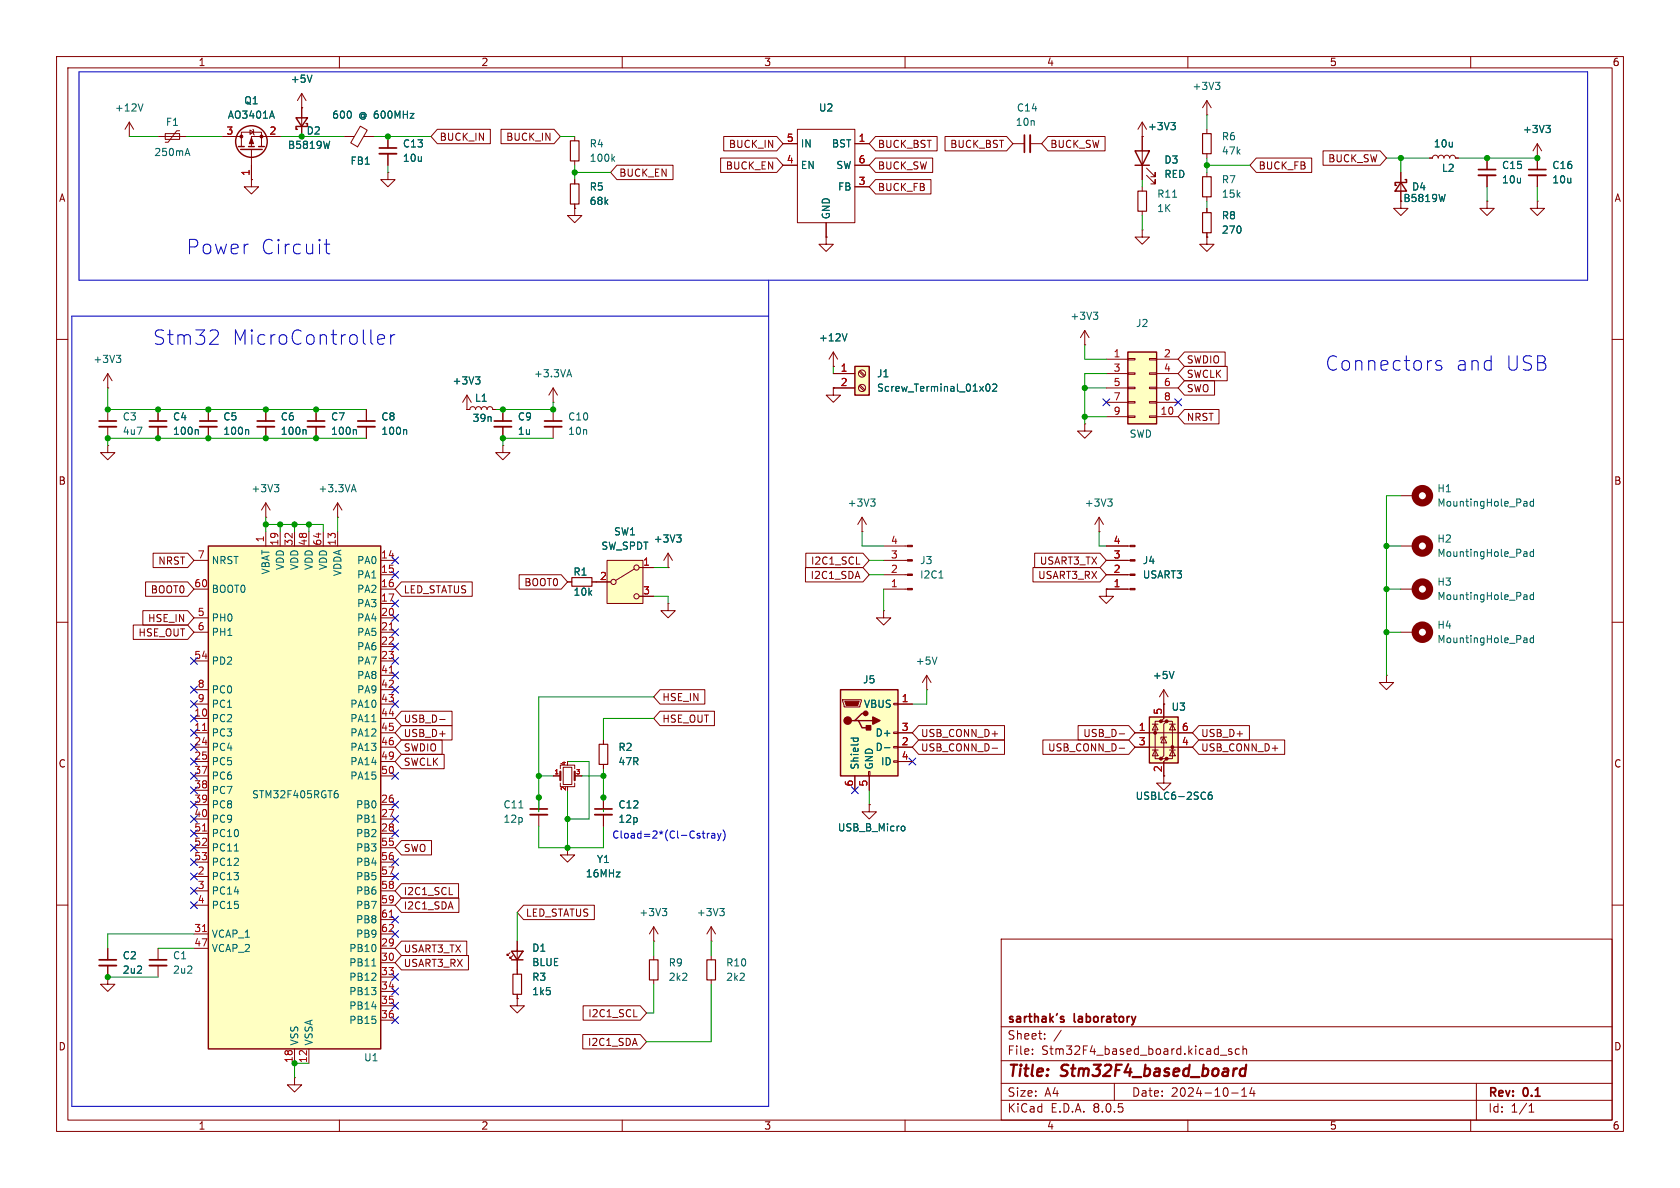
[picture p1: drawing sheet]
<svg xmlns="http://www.w3.org/2000/svg" width="297mm" height="210mm" viewBox="0 0 297 210" stroke-linecap="round" stroke-linejoin="round" font-family="sans-serif">
<g fill="none" stroke="#840000" stroke-width=".18">
<path d="M10 10h277v190h-277zM12 12h273v186h-273zM53.3 19.1h.1M53.3 16.5l-.7 1.3M53.3 16.5v7.6M53.3 16.5l.8 1.3M60 10v2M110 10v2M160 10v2M210 10v2M260 10v2M22.9 24.1h.1"/>
<path d="M22.9 21.6l-.8 1.3M22.9 21.6v2.5M22.9 21.6l.7 1.3M27.9 24.1h5.1M29.2 23.6h2.5v1h-2.5zM31.7 23.1h-.5l-1.5 2h-.5M39.4 24.1h3.3M42.7 25.9v-2.5h3.5v2.5M44.2 23l.6 .4-.6 .3zM44.4 31.8v1.2h1.3l-1.3 1.3-1.2-1.3h1.2M44.4 31.8h.1M44.4 26.4v5.4"/>
<path d="M44.7 22.9l.1 .1v.7l.2 .2M49.5 24.1h-5.1v1.8M101.6 36.8v1.3h1.3l-1.3 1.3-1.3-1.3h1.3M101.6 36.8h.1M10 60h2M191.8 58.4l-.8 1.3M191.8 58.4v2.6M191.8 58.4l.7 1.3M285 60h2M191.8 74.9v1.3h1.2l-1.2 1.3-1.3-1.3h1.3M191.8 74.9h.1M191.8 61h.1"/>
<path d="M194.3 94h.1M194.3 91.4l-.8 1.3M194.3 91.4v2.6M194.3 91.4l.8 1.3M247.6 87.6h2.6M10 110h2M245.1 119.4v1.3h1.3l-1.3 1.2-1.3-1.2h1.3M245.1 119.4h.1M285 110h2M10 160h2M285 160h2M19 172.7v1.3h1.3l-1.3 1.3-1.2-1.3h1.2"/>
<path d="M19 172.7h.1M19 167.6v2.1M19 170.7v2M27.9 167.6v2.1M27.9 170.7v2M90.2 168.4l-.5 .5v-.2v.2h.2M90.7 168.9l-.5 .5v-.2v.2h.2M91.4 166.4v5.8M91.4 175.8v.7M125.7 168.9v.8M125.7 173.2v.8M177 166h108v32h-108z"/>
<path d="M52.1 190.5v1.3h1.2l-1.2 1.2-1.3-1.2h1.3M52.1 190.5h.1M60 198v2M110 198v2M160 198v2M177 194.5h108M177 191.5h108M177 187.5h108M177 181.5h108M182.5 186.3v.1M182.5 185.5v.1M184.7 183.6v.1"/>
<path d="M184.7 182.8v.1M187.6 182.1l-1.3 2M197 191.5v3M210 198v2M215.7 186.5h1.2M217.7 185.5l-.3-.1-.2 .2v.2l.5 .2v.3h-.5M217.7 193.2h1.2M219.1 185.5l-.4-.1-.3 .3v.4l.1 .2h.6M219.5 193.8h.9M219.5 192.7l.5-.4v1.5M219.7 185.5l.3-.1 .3 .1 .1 .9M219.7 184.9v1.5"/>
<path d="M221.3 192.2l-.3 1.1h.9M221.7 192.8v1M260 198v2M261 191.5v6.5M270.3 196.6h.9M270.3 195.5l.4-.4v1.5"/>
</g>
<path d="M219.3 190.1l.2 .1 .6-.1M220.2 189a.66 .66 0 0 0-.9 .1M220.3 188.2l-.2 2" fill="none" stroke="#840000" stroke-width=".4"/>
<path d="M17.5 169.7h3.1M26.4 169.7h3.1M187.7 179.7l.4 .1M187.7 180.2l.4 .1v.2l-.2 .2h-.3" fill="none" stroke="#840000" stroke-width=".3"/>
<g fill="none" stroke="#006464" stroke-width=".18">
<path d="M25.3 18.4l-.4 1.2M48.1 19.6l.4 1.3M55.2 13.3l-.5 1.2M32.8 27.1h.6M33.1 26.2l.5 1.3M58.3 25l-.3 1.2M193.3 55.2h.8l-.5 .5M193.8 55.7l.3 .2v.3l-.3 .3M195.8 88.2h.8l-.4 .5M196.4 88.7l.2 .2v.3l-.2 .3M269.5 88.6h.3l.2 .2v.7M270 89.4l-.5 .1"/>
<path d="M270 88.9l-.5 .1M271.1 88.7l-.4-.1-.2 .3 .1 .5h.5M271.1 88.2v1.3"/>
</g>
<path d="M90.7 172.2h1.5v3.6h-1.5zM125 169.7h1.5v3.5h-1.5z" fill="none" stroke="#840000" stroke-width=".2"/>
<g fill="none" stroke="#840000" stroke-width=".25">
<path d="M42.2 25.9h1M42.5 26.4h3.9M43.9 25.9h1.1M45.7 25.9h1M52.3 20.8h2.1l-1.1 1.6zM54.1 21.8h.3v.6h-2.1v.5h.3M90.4 168.1h2.1l-1.1 1.6zM90.4 169.7h2.1"/>
<circle cx="44.4" cy="25" r="2.79"/>
</g>
<path d="M17.5 170.7h3.1M26.4 170.7h3.1" fill="none" stroke="#840000" stroke-width=".33"/>
<g fill="#840000" stroke="#840000" stroke-width=".18">
<path d="M44.4 24.4l.4 1h-.7z"/>
<circle cx="46.2" cy="24.1" r=".25"/>
<circle cx="42.7" cy="24.1" r=".25"/>
</g>
<circle cx="251.5" cy="87.6" r="1.27" fill="none" stroke="#840000" stroke-width="1.3"/>
<path d="M199.4 62.2h5.1v12.7h-5.1z" fill="#ffffc2"/>
<g fill="none" stroke="#840000" stroke-width=".18">
<path d="M61 24.1h1.6M63.7 22.3l1.2 .7-1.7 3-1.2-.8zM64.3 24.1h1.7M68.6 30.5v1.3h1.2l-1.2 1.2-1.3-1.2h1.3M68.6 30.5h.1M68.6 24.1v2.1M68.6 27.2v2M101.6 24.1v.8M101.6 28.4v.8M101.6 31.8v.7M101.6 36.1v.7M138.4 25.4h2.6"/>
<path d="M138.4 29.2h2.6M141 22.9h10.1v16.5h-10.1zM146 39.4v2.5M151.1 25.4h2.6M151.1 33h2.6M151.1 29.2h2.6M201.9 24.1v7.7M202.7 31l1.5 1.5v-.7v.7h-.7M202.7 29.7l1.5 1.5v-.7v.7h-.7M213.4 36.8v.8M252.7 27.9h.5l.2-.3 .3-.2 .4 .2 .2 .3 .1-.3 .4-.2 .3 .2 .2 .3 .1-.3 .4-.2 .3 .2 .2 .3 .1-.3 .4-.2 .4 .2 .1 .3h.5M262.9 27.9v2.1"/>
<path d="M262.9 31v2M271.8 35.6v1.2h1.2l-1.2 1.3-1.3-1.3h1.3M271.8 35.6h.1M201.9 40.6v1.3h1.3l-1.3 1.3-1.2-1.3h1.2M201.9 40.6h.1M213.4 41.9v1.3h1.2l-1.2 1.3-1.3-1.3h1.3M213.4 41.9h.1M213.4 41.1v.8M19 68.6h.1M19 66v2.6M19 72.4v2M19 75.4v2.1"/>
<path d="M19 66l-.7 1.3M19 66l.8 1.3M64.8 72.4v2M64.8 75.4v2.1M82.5 72.4h.6l.1-.4 .4-.1 .3 .1 .2 .4 .1-.4 .4-.1 .3 .1 .2 .4 .1-.4 .4-.1 .4 .1 .1 .4 .2-.4 .3-.1 .4 .1 .1 .4h.5M82.5 72.4h.1M82.5 69.9l-.7 1.2M82.5 69.9v2.5M82.5 69.9l.8 1.2M88.9 72.4v2M88.9 75.4v2.1M97.8 71.1h.1"/>
<path d="M97.8 68.6v2.5M97.8 72.4v2M97.8 75.4v2.1M97.8 68.6l-.8 1.3M97.8 68.6l.8 1.3M147.3 64.8h.1M147.3 62.2l-.7 1.3M147.3 62.2v2.6M147.3 62.2l.8 1.3M195.6 63.5h3.8M195.6 73.7h3.8M195.6 66h3.8"/>
<path d="M195.6 68.6h3.8M195.6 71.1h3.8M199.4 73.5h1.3v.3h-1.3zM199.4 71h1.3v.2h-1.3zM199.4 68.5h1.3v.2h-1.3zM199.4 65.9h1.3v.3h-1.3zM199.4 63.4h1.3v.2h-1.3zM203.2 73.5h1.3v.3h-1.3zM203.2 71h1.3v.2h-1.3zM203.2 68.5h1.3v.2h-1.3zM203.2 65.9h1.3v.3h-1.3zM203.2 63.4h1.3v.2h-1.3z"/>
<path d="M204.5 63.5h3.8M204.5 73.7h3.8M204.5 66h3.8M204.5 68.6h3.8M204.5 71.1h3.8M152.4 94h.1M152.4 91.4l-.8 1.3M152.4 91.4v2.6M152.4 91.4l.8 1.3M156.2 96.5h4.2M156.2 99.1h4.2M195.6 96.5h4.2"/>
<path d="M195.6 99.1h4.2M156.2 108v1.2h1.3l-1.3 1.3-1.3-1.3h1.3M156.2 108h.1M156.2 101.6h4.2M156.2 104.1h4.2M163.8 119.4l-.7 1.3M163.8 119.4v2.5M163.8 119.4l.8 1.3M195.6 101.6h4.2M195.6 104.1h4.2M97.8 137.2h1.3M99.1 138.4v.7h2.5v-.7"/>
<path d="M99.1 135.9v-.6h2.5v.6M99.6 135.6h1.5v3.1h-1.5zM101.6 137.2h1.3M163.8 121.9h.1M100.3 149.9v1.2h1.3l-1.3 1.3-1.2-1.3h1.2M100.3 149.9h.1M106.7 141v2M106.7 144v2.1M115.6 166.4h.1M115.6 163.8v2.6M115.6 168.9v.8M115.6 173.2v.8"/>
<path d="M115.6 163.8l-.8 1.3M115.6 163.8l.7 1.3M125.7 166.4h.1M125.7 163.8l-.7 1.3M125.7 163.8v2.6M125.7 163.8l.8 1.3"/>
</g>
<path d="M200.7 26.7h2.5l-1.3 2.5zM200.7 29.2h2.5M199.4 62.2h5.1v12.7h-5.1z" fill="none" stroke="#840000" stroke-width=".25"/>
<path d="M67.1 27.2h3M261.4 31h3M17.5 75.4h3.1M63.2 75.4h3.1M87.4 75.4h3M96.3 75.4h3M105.2 144h3" fill="none" stroke="#840000" stroke-width=".33"/>
<path d="M67.1 26.2h3M261.4 30h3M17.5 74.4h3.1M63.2 74.4h3.1M87.4 74.4h3M96.3 74.4h3M105.2 143h3" fill="none" stroke="#840000" stroke-width=".3"/>
<g fill="none" stroke="#006464" stroke-width=".18">
<path d="M108.3 28l.4 .5M108.7 27.7l-.5 .5M149.7 59l-.4 1.3M20.6 62.8h.7l-.4 .5M21.1 63.3l.2 .2v.3l-.2 .3M71.7 75.9l.2 .2v.7M84.1 66.6h.7l-.4 .5M84.6 67.1l.2 .2v.3l-.2 .3M100.3 66.3h.6M100.6 65.3l.5 1.3M153.9 88.2h.8l-.4 .5M154.5 88.7l.2 .2v.3l-.2 .3"/>
<path d="M165.6 116.1l-.4 1.3M166 102.2h.7M117.1 160.6h.8l-.5 .5M117.6 161.1l.3 .2v.3l-.3 .3M127.2 160.6h.8l-.4 .5M127.8 161.1l.2 .2v.3l-.2 .3"/>
</g>
<path d="M100.8 24.9h1.6v3.5h-1.6zM100.8 32.5h1.6v3.6h-1.6zM212.6 37.6h1.5v3.5h-1.5zM114.8 169.7h1.5v3.5h-1.5z" fill="none" stroke="#840000" stroke-width=".2"/>
<path d="M99.1 136.4v1.5M101.6 136.4v1.5" fill="none" stroke="#840000" stroke-width=".38"/>
<g fill="#840000" stroke="#840000" stroke-width=".18">
<path d="M199.8 96.4h.9v.2h-.9z"/>
<path d="M199.8 98.9h.9v.3h-.9z"/>
<path d="M199.8 101.5h.9v.2h-.9z"/>
<path d="M199.8 104h.9v.3h-.9z"/>
<path d="M160.4 96.4h.9v.2h-.9z"/>
<path d="M160.4 98.9h.9v.3h-.9z"/>
<path d="M160.4 101.5h.9v.2h-.9z"/>
<path d="M160.4 104h.9v.3h-.9z"/>
</g>
<path d="M151.1 64.8h2.6v5.1h-2.6z" fill="#ffffc2"/>
<path d="M151.1 64.8h2.6v5.1h-2.6z" fill="none" stroke="#840000" stroke-width=".25"/>
<g fill="none" stroke="#840000" stroke-width=".18">
<path d="M147.3 68.6v1.3h1.3l-1.3 1.2-1.3-1.2h1.3M147.3 68.6h.1M147.3 66h3.8M147.3 68.6h3.8M151.9 68.2l.8 .9M151.9 65.7l.8 .8M152 68.1l.9 .8M152 65.5l.9 .9M153.7 142.2v1.3h1.2l-1.2 1.3-1.3-1.3h1.3M153.7 142.2h.1"/>
<circle cx="152.4" cy="68.6" r=".63"/>
<circle cx="152.4" cy="66" r=".63"/>
</g>
<path d="M174.4 68l.2-.1a.68 .68 0 0 1 .4 .6 .68 .68 0 0 1-.4 .7l-.2-.2-.1-.3zM175.5 68l.5-.1 .2 .4-.8 .9h.8" fill="none" stroke="#006464" stroke-width=".18"/>
<path d="M148.6 121.9h10.1v15.3h-10.1z" fill="#ffffc2"/>
<path d="M148.6 121.9h10.1v15.3h-10.1zM151.1 127.4h.7l.6 1.3h1.3M151.8 127.4h2.5M153 126.1h-.6l-1.3 1.3h-.6" fill="none" stroke="#840000" stroke-width=".25"/>
<g fill="#840000" stroke="#840000" stroke-width=".25">
<path d="M154.3 126.7l1.3 .7-1.3 .6z"/>
<path d="M153.2 128.3h.7v.7h-.7z"/>
<circle cx="149.9" cy="127.4" r=".63"/>
<circle cx="153" cy="126.1" r=".38"/>
</g>
<g fill="none" stroke="#840000" stroke-width=".18">
<path d="M271.8 27.9v2.1M271.8 31v2M146 41.9v1.3h1.3l-1.3 1.3-1.2-1.3h1.2M146 41.9h.1M195.6 104.1v1.3h1.2l-1.2 1.3-1.3-1.3h1.3M195.6 104.1h.1M149 123.7h3.3v.3l-.3 1h-2.8zM151.1 137.2v2.5M153.5 136.4h.3v.8h-.3zM153.7 137.2v2.5M158 134.5h.7v.2h-.7zM158 132h.7v.2h-.7z"/>
<path d="M158 129.4h.7v.3h-.7zM158 124.3h.7v.3h-.7zM158.7 124.5h2.6M158.7 132.1h2.6M158.7 129.5h2.6M158.7 134.6h2.6M205.7 137.2v1.2h1.3l-1.3 1.3-1.2-1.3h1.2"/>
</g>
<path d="M149.4 124h2.5l-.3 .7h-2z" fill="#840000" stroke="#840000" stroke-width=".18"/>
<path d="M150.4 130.5h1.3M150.9 130.5v.3M151.6 130.5l.1 .3M156.4 132.2h.9M159.6 146l.3 .1 .1 .2-.1 .5-.3 .1" fill="none" stroke="#006464" stroke-width=".18"/>
<path d="M270.3 31h3" fill="none" stroke="#840000" stroke-width=".33"/>
<path d="M270.3 30h3" fill="none" stroke="#840000" stroke-width=".3"/>
<path d="M203.2 126.7h5.1v8.2h-5.1z" fill="#ffffc2"/>
<g fill="#840000" stroke="#840000" stroke-width=".18">
<circle cx="204.2" cy="129.5" r=".25"/>
<circle cx="205.2" cy="134.1" r=".25"/>
<circle cx="205.2" cy="127.5" r=".25"/>
<circle cx="206.2" cy="134.1" r=".25"/>
<circle cx="206.2" cy="127.5" r=".25"/>
<circle cx="207.3" cy="132.1" r=".25"/>
</g>
<g fill="none" stroke="#840000" stroke-width=".18">
<path d="M213.4 17.8l-.8 1.3M213.4 17.8v2.5M213.4 17.8l.7 1.3M179.1 25.4h2M182.1 25.4h2M201.9 24.1h.1M201.9 21.6v2.5M201.9 33v.8M201.9 37.3v.8M201.9 21.6l-.7 1.3M201.9 21.6l.8 1.3M213.4 20.3h.1"/>
<path d="M213.4 22.9v.7M213.4 27.2v.7M213.4 30.5v.7M213.4 34.8v.8M247.6 30.5v6.3h1.3l-1.3 1.3-1.2-1.3h1.2M262.9 35.6v1.2h1.3l-1.3 1.3-1.3-1.3h1.3M262.9 35.6h.1M271.8 27.9h.1M271.8 25.4l-.8 1.3M271.8 25.4v2.5M271.8 25.4l.7 1.3M27.9 72.4v2"/>
<path d="M27.9 75.4v2.1M36.8 72.4v2M36.8 75.4v2.1M55.9 72.4v2M55.9 75.4v2.1M88.9 78.7v1.3h1.3l-1.3 1.3-1.3-1.3h1.3M88.9 78.7h.1M59.7 91.4h.1M59.7 88.9l-.8 1.3M59.7 88.9v2.5M59.7 88.9l.8 1.3M247.6 96.5h2.6"/>
<path d="M100.3 102.9h.8M104.6 102.9h.8M247.6 111.8h2.6M247.6 104.1h2.6M200.7 132.1h10.1M200.7 129.5h10.1M203.7 132.6h1M203.7 128h1M204.2 128l.5 1h-1zM204.2 132.6l.5 1h-1zM205.2 127.5h-1v6.6h1M205.7 130.3l.5 1h-1z"/>
<path d="M205.7 121.9v5.1l-.5 .5h1l-.5 .5v5.6l-.5 .5h1l-.5 .5v2.6M205.7 124.5h.1M205.7 121.9l-.7 1.3M205.7 121.9l.8 1.3M206.2 130.3h-1v.4M206.2 127.5h1.1v6.6h-1.1M206.8 132.6h1M206.8 128h1M207.3 132.6l.5 1h-1zM207.3 128l.5 1h-1zM91.4 176.5v1.3h1.3l-1.3 1.3-1.2-1.3h1.2M91.4 176.5h.1"/>
</g>
<path d="M247.6 32.3l1.1 1.5h-2.1zM248.4 31.8h.3v.5h-2.1v.5h.3M203.2 126.7h5.1v8.2h-5.1z" fill="none" stroke="#840000" stroke-width=".25"/>
<g fill="none" stroke="#006464" stroke-width=".18">
<path d="M214.9 14.5h.8l-.5 .5M215.4 15l.3 .3v.3l-.3 .2M207 21.7h.8l-.4 .4M207.3 34.9h.7M207.5 22.1l.3 .3v.3l-.3 .2M255.5 34.4l-.3 1.2M273.3 22.2h.8l-.4 .5M273.8 22.7l.3 .2v.3l-.3 .2M34.9 75.9l.2 .2v.7M43.8 75.9l.2 .2v.7M62.8 75.9l.2 .2v.7M62.2 86.6h.6"/>
<path d="M62.5 85.7l.5 1.2M269.5 97.5h.3l.2 .2v.7M270 98.3l-.5 .1M270 97.8l-.5 .1M271.1 97.6l-.4-.1-.2 .3 .1 .5h.5M271.1 97.1v1.3M207.6 118.7l-.5 1.3M269.5 105.1h.3l.2 .2v.7M269.5 112.8h.3l.2 .1v.7M270 113.5l-.5 .1M270 113.1h-.5M270 105.9l-.5 .1"/>
<path d="M270 105.4l-.5 .1M271.1 104.7v1.3M271.1 112.3v1.3M271.1 105.2l-.4-.1-.2 .3 .1 .5h.5M271.1 112.8h-.4l-.2 .2 .1 .5h.5M214.2 140l-.4 .1a.86 .86 0 0 0 0 1.2l.5-.1v-.4l-.2-.3-.4 .1-.1 .2"/>
</g>
<g fill="none" stroke="#840000" stroke-width="1.3">
<circle cx="251.5" cy="96.5" r="1.27"/>
<circle cx="251.5" cy="111.8" r="1.27"/>
<circle cx="251.5" cy="104.1" r="1.27"/>
</g>
<path d="M182.1 23.9v3M26.4 75.4h3.1M35.3 75.4h3.1M54.4 75.4h3" fill="none" stroke="#840000" stroke-width=".33"/>
<path d="M181.1 23.9v3M26.4 74.4h3.1M35.3 74.4h3.1M54.4 74.4h3" fill="none" stroke="#840000" stroke-width=".3"/>
<path d="M201.2 33.8h1.5v3.5h-1.5zM212.6 23.6h1.5v3.6h-1.5zM212.6 31.2h1.5v3.6h-1.5zM101.1 102.1h3.5v1.5h-3.5z" fill="none" stroke="#840000" stroke-width=".2"/>
<path d="M107.3 99.1h6.4v7.6h-6.4z" fill="#ffffc2"/>
<g fill="none" stroke="#840000" stroke-width=".18">
<path d="M19 78.7v1.3h1.3l-1.3 1.3-1.2-1.3h1.2M19 78.7h.1M47 72.4v2M47 75.4v2.1M47 91.4h.1M47 88.9v2.5M47 88.9l-.8 1.3M47 88.9l.8 1.3M107.3 99.1h6.4v7.6h-6.4zM118.1 97.8l-.8 1.3M118.1 97.8v2.5M118.1 97.8l.8 1.3"/>
<path d="M105.4 102.9h2.5M112.1 100.6l-3.3 2M113 100.3h2.6M113 105.4h2.6M118.1 106.7v1.3h1.3l-1.3 1.2-1.3-1.2h1.3M118.1 106.7h.1M118.1 100.3h.1M95.2 141v2M95.2 144v2.1"/>
<circle cx="108.5" cy="102.9" r=".46"/>
<circle cx="112.5" cy="100.3" r=".46"/>
<circle cx="112.5" cy="105.4" r=".46"/>
</g>
<path d="M45.5 75.4h3M93.7 144h3.1" fill="none" stroke="#840000" stroke-width=".33"/>
<path d="M45.5 74.4h3M93.7 143h3.1" fill="none" stroke="#840000" stroke-width=".3"/>
<path d="M53.9 75.9l.2 .2v.7M48.5 85.7h.8l-.4 .5M49 86.2l.3 .2v.3l-.3 .2M119.6 94.6h.8l-.4 .4M120.2 95l.2 .3v.3l-.2 .2M91.7 142.8h.8" fill="none" stroke="#006464" stroke-width=".18"/>
<path d="M36.8 96.5h30.5v88.9h-30.5z" fill="#ffffc2"/>
<path d="M36.8 96.5h30.5v88.9h-30.5z" fill="none" stroke="#840000" stroke-width=".25"/>
<g fill="none" stroke="#840000" stroke-width=".18">
<path d="M53.3 19.1h.1M53.3 19.1v1.7M39.4 24.1h2.5M44.4 31.8h.1M44.4 29.2v2.6M47 24.1h2.5M53.3 22.4v1.7M61 24.1h1.2M64.8 24.1h1.2M68.6 24.1v2.1M68.6 27.2v2M77.3 22.9h9.4v2.5h-9.4l-1.1-1.3z"/>
<path d="M88.6 22.9h9.3l1.2 1.2-1.2 1.3h-9.3zM101.6 36.8h.1M101.6 31.8v.7M101.6 36.1v.7M109.1 29.2h9.9v2.6h-9.9l-1.2-1.3zM127.4 27.9h9.9l1.1 1.3-1.1 1.3h-9.9zM127.9 24.1h9.4l1.1 1.3-1.1 1.3h-9.4zM138.4 25.4h2.6M138.4 29.2h2.6M146 39.4v2.5M151.1 25.4h2.6M151.1 33h2.6"/>
<path d="M151.1 29.2h2.6M154.8 31.7h9.8v2.6h-9.8l-1.1-1.3zM154.8 27.9h10.1v2.6h-10.1l-1.1-1.3zM154.8 24.1h10.9v2.6h-10.9l-1.1-1.3zM167.1 24.1h10.9l1.1 1.3-1.1 1.3h-10.9zM185.3 24.1h10.1v2.6h-10.1l-1.2-1.3zM201.9 24.1h.1M201.9 24.1v2.6M201.9 29.2v2.6M213.4 36.8v.8M222.1 27.9h9.8v2.6h-9.8l-1.1-1.3zM233.9 26.7h10.1l1.1 1.2-1.1 1.3h-10.1z"/>
<path d="M247.6 30.5v1.8M247.6 33.8v1.8M252.7 27.9h.5M257.3 27.9h.5M262.9 27.9v2.1M262.9 31v2M271.8 27.9h.1M271.8 27.9v2.1M271.8 31v2M146 41.9h.1M213.4 41.9h.1M213.4 41.1v.8"/>
<path d="M27.9 72.4v2M27.9 75.4v2.1M36.8 72.4v2M36.8 75.4v2.1M47 72.4v2M47 75.4v2.1M55.9 72.4v2M55.9 75.4v2.1M64.8 72.4v2M64.8 75.4v2.1M82.5 72.4h.1M82.5 72.4h.6"/>
<path d="M87.1 72.4h.5M88.9 72.4v2M88.9 75.4v2.1M147.3 64.8h.1M147.3 68.6h.1M147.3 66h3.8M147.3 68.6h3.8M209.4 64.8h7.6v2.5h-7.6l-1.1-1.3zM209.4 62.2h7.2v2.6h-7.2l-1.1-1.3zM209.4 72.4h6.1v2.5h-6.1l-1.1-1.2zM209.4 67.3h5.3v2.6h-5.3l-1.1-1.3zM27.1 97.8h6.1l1.1 1.3-1.1 1.2h-6.1z"/>
<path d="M34.3 99.1h2.5M47 94v2.5M49.5 94v2.5M52.1 94v2.5M54.6 94v2.5M57.1 94v2.5M59.7 94v2.5M67.3 99.1h2.5M142.5 97.8h10.1l1.1 1.3-1.1 1.2h-10.1zM151.4 99.7h.6M182.9 97.8h11.6l1.1 1.3-1.1 1.2h-11.6zM195.6 99.1h3.8"/>
<path d="M195.6 96.5h3.8M23.6 110.5h9.6l1.1 1.3-1.1 1.2h-9.6zM25.3 107.9h7.9l1.1 1.3-1.1 1.3h-7.9zM25.7 102.9h7.5l1.1 1.2-1.1 1.3h-7.5zM34.3 104.1h2.5M34.3 109.2h2.5M34.3 111.8h2.5M34.3 116.8h2.5M67.3 101.6h2.5M67.3 104.1h2.5M67.3 106.7h2.5M67.3 109.2h2.5"/>
<path d="M67.3 111.8h2.5M67.3 114.3h2.5M67.3 116.8h2.5M67.3 119.4h2.5M71 102.9h12.5v2.5h-12.5l-1.2-1.3zM91.8 101.6h7.4l1.1 1.3-1.1 1.2h-7.4zM100.3 102.9h.8M104.6 102.9h3.3M113 100.3h2.6M113 105.4h2.6M118.1 100.3h.1M142.4 100.3h10.2l1.1 1.3-1.1 1.3h-10.2z"/>
<path d="M182.6 100.3h11.9l1.1 1.3-1.1 1.3h-11.9zM195.6 104.1h.1M195.6 101.6h3.8M195.6 104.1h3.8M34.3 127h2.5M34.3 129.5h2.5M34.3 132.1h2.5M34.3 134.6h2.5M34.3 137.2h2.5M34.3 139.7h2.5M34.3 121.9h2.5M34.3 124.5h2.5"/>
<path d="M67.3 127h2.5M67.3 129.5h2.5M67.3 132.1h2.5M67.3 134.6h2.5M67.3 137.2h2.5M67.3 121.9h2.5M67.3 124.5h2.5M71 125.7h8.9v2.6h-8.9l-1.2-1.3zM71 128.3h8.9v2.5h-8.9l-1.2-1.3zM71 130.8h7.2v2.6h-7.2l-1.2-1.3zM71 133.3h7.5v2.6h-7.5l-1.2-1.3zM77.7 127.2h1"/>
<path d="M97.8 137.2h1.3M101.6 137.2h1.3M106.7 130.8v.8M106.7 135.1v.8M116.7 125.7h9.6v2.6h-9.6l-1.1-1.3zM116.7 121.9h7.9v2.6h-7.9l-1.1-1.3zM151.1 137.2v2.5M153.7 137.2v2.5M158.7 129.5h2.6M158.7 132.1h2.6M158.7 134.6h2.6M158.7 124.5h2.6"/>
<path d="M162.4 128.3h15.2v2.5h-15.2l-1.1-1.3zM162.4 130.8h15.2v2.6h-15.2l-1.1-1.3zM175.4 132.3h1M184.4 130.8h15.1l1.2 1.3-1.2 1.3h-15.1zM190.6 128.3h8.9l1.2 1.2-1.2 1.3h-8.9zM197.9 132.3h.9M197.9 129.7h.9M200.7 129.5h2.5M200.7 132.1h2.5M205.7 124.5h.1M205.7 124.5v2.5M205.7 134.6v2.6"/>
<path d="M208.3 129.5h2.5M208.3 132.1h2.5M211.9 130.8h15.2v2.6h-15.2l-1.1-1.3zM211.9 128.3h9v2.5h-9l-1.1-1.3zM34.3 154.9h2.5M34.3 142.2h2.5M34.3 144.8h2.5M34.3 147.3h2.5M34.3 157.5h2.5M34.3 149.9h2.5M34.3 152.4h2.5M67.3 154.9h2.5"/>
<path d="M67.3 142.2h2.5M67.3 144.8h2.5M67.3 147.3h2.5M67.3 157.5h2.5M67.3 149.9h2.5M67.3 152.4h2.5M71 156.2h10.1v2.6h-10.1l-1.2-1.3zM71 158.7h10.1v2.6h-10.1l-1.2-1.3zM71 148.6h5.3v2.5h-5.3l-1.2-1.2zM79.4 158.2h.6M100.3 149.9h.1M106.7 141v2"/>
<path d="M106.7 144v2.1M153.7 142.2h.1M19 172.7h.1M19 167.6v2.1M19 170.7v2M34.3 167.6h2.5M34.3 165.1h2.5M34.3 160h2.5M67.3 167.6h2.5M67.3 170.2h2.5M67.3 165.1h2.5M67.3 172.7h2.5"/>
<path d="M67.3 175.3h2.5M67.3 177.8h2.5M67.3 160h2.5M67.3 162.6h2.5M71 166.4h11.5v2.5h-11.5l-1.2-1.3zM71 168.9h11.8v2.6h-11.8l-1.2-1.3zM91.4 176.5h.1M91.4 166.4v1.7M91.4 169.7v2.5M91.4 175.8v.7M92.6 160h12.5v2.6h-12.5l-1.2-1.3zM103.1 177.8h10.1l1.1 1.3-1.1 1.2h-10.1z"/>
<path d="M112 179.7h.7M52.1 185.4v2.6M54.6 185.4v2.6M67.3 180.3h2.5M103 182.9h10.2l1.1 1.3-1.1 1.2h-10.2z"/>
</g>
<path d="M68.8 111.3h.7M68.8 119h.7M35.8 129.1h.7M35.8 146.9h.7M35.8 164.7h.7M68.8 162.1h.7" fill="none" stroke="#a90000" stroke-width=".18"/>
<g fill="none" stroke="#006464" stroke-width=".18">
<path d="M48.1 19.6l.4 1.3M55.2 13.3l-.5 1.2M58.3 25l-.3 1.2M207 21.7h.8l-.4 .4M207.5 22.1l.3 .3v.3l-.3 .2M255.5 34.4l-.3 1.2M273.3 22.2h.8l-.4 .5M273.8 22.7l.3 .2v.3l-.3 .2M149.7 59l-.4 1.3M34.9 75.9l.2 .2v.7M43.8 75.9l.2 .2v.7M53.9 75.9l.2 .2v.7"/>
<path d="M62.8 75.9l.2 .2v.7M71.7 75.9l.2 .2v.7M84.1 66.6h.7l-.4 .5M84.6 67.1l.2 .2v.3l-.2 .3M174.4 68l.2-.1a.68 .68 0 0 1 .4 .6 .68 .68 0 0 1-.4 .7l-.2-.2-.1-.3zM175.5 68l.5-.1 .2 .4-.8 .9h.8M119.6 94.6h.8l-.4 .4M120.2 95l.2 .3v.3l-.2 .2M207.6 118.7l-.5 1.3M59.4 139.8h.3M65.7 127.6h.8M150.4 130.5h1.3"/>
<path d="M150.9 130.5v.3M151.6 130.5l.1 .3M156.4 132.2h.9M41.4 150.4h.8M59.3 140.3h.4l.1 .2-.1 .4-.4 .1M159.6 146l.3 .1 .1 .2-.1 .5-.3 .1M214.2 140l-.4 .1a.86 .86 0 0 0 0 1.2l.5-.1v-.4l-.2-.3-.4 .1-.1 .2M65.7 170.8h.8"/>
</g>
<path d="M105.9 131.6h1.5v3.5h-1.5z" fill="none" stroke="#840000" stroke-width=".2"/>
<g fill="none" stroke="#0000c2" stroke-width=".18">
<path d="M14 12.7h266.7v36.8h-266.7zM38.1 58.3a.69 .69 0 0 1 .4 1.1l-1.5 1.5h1.6M57.3 43.2h1M57.7 42.3v2.2l.1 .2 .5 .2M69.1 59.2v1.7M69.8 59.2a.65 .65 0 0 0-.7 .5M135.9 49.5v146.1h-123.2v-139.7h123.2M66.8 60l1.2-.2-.1-.5-.8-.1-.3 .3v1l.1 .2 .2 .2 .8-.2M254.8 63.9l-.6-.2-.4 .4 .1 .4 .9 .2 .1 .2-.1 .4-.3 .1-.7-.1M124.1 147.3h.5M124.5 148.2h.1M125 147.3v.9"/>
<path d="M125.4 147.3l-.4 .3M125.8 147.4h.5l.1 .8M126.4 147.6l-.4 .1-.2 .2 .2 .3 .4-.1M126.9 147.3l.3 .9M127.2 148.2l-.3 .4M127.5 147.3l-.3 .9M127.8 146.7a1.46 1.46 0 0 1 0 1.9"/>
</g>
<g fill="none" stroke="#009600" stroke-width=".18">
<path d="M22.9 24.1h5M33 24.1h6.4M49.5 24.1h11.5M66 24.1h10.2M68.6 29.2v1.3M99.1 24.1h2.5M101.6 30.5h6.3M101.6 29.2v2.6M201.9 31.8v1.2M201.9 38.1v2.5M213.4 20.3v2.6M213.4 27.9v2.6"/>
<path d="M213.4 35.6v1.2M213.4 29.2h7.6M245.1 27.9h7.6M247.6 27.9v2.6M257.8 27.9h14M262.9 33v2.6M271.8 33v2.6M19 68.6v3.8h45.8M64.8 77.5h-45.8v1.2M97.8 71.1v1.3h-10.2M97.8 77.5h-8.9v1.2M147.3 64.8v1.2"/>
<path d="M191.8 61v2.5h3.8M191.8 73.7h3.8M191.8 68.6h3.8M195.6 66h-3.8v8.9M47 92.7h10.1v1.3M47 91.4v2.6M49.5 92.7v1.3M52.1 92.7v1.3M54.6 92.7v1.3M59.7 91.4v2.6M152.4 94v2.5h3.8M153.7 99.1h2.5"/>
<path d="M194.3 94v2.5h1.3M245.1 96.5h2.5M247.6 87.6h-2.5v31.8M115.6 105.4h2.5v1.3M115.6 100.3h2.5M153.7 101.6h2.5M156.2 104.1v3.9M245.1 111.8h2.5M245.1 104.1h2.5M95.2 137.2h2.6M100.3 134.6h3.8v10.2h-3.8M100.3 139.7v10.2"/>
<path d="M102.9 137.2h3.8M106.7 135.9v7.6M115.6 123.2h-20.4v20.3M115.6 127h-8.9v3.8M153.7 139.7v2.5M163.8 121.9v2.6h-2.5M95.2 146.1v3.8h11.5v-3.8M19 172.7h8.9M27.9 167.6h6.4M34.3 165.1h-15.3v2.5M91.4 161.3v5.1M115.6 166.4v2.5"/>
<path d="M115.6 174v5.1h-1.3M125.7 166.4v2.5M125.7 174v10.2h-11.4M54.6 188h-2.5v2.5"/>
</g>
<g fill="none" stroke="#000084" stroke-width=".18">
<path d="M195 70.5l1.2 1.2M196.2 70.5l-1.2 1.2M207.7 70.5l1.2 1.2M208.9 70.5l-1.2 1.2M69.2 98.5l1.3 1.2M70.5 98.5l-1.3 1.2M33.7 116.2l1.2 1.2M34.9 116.2l-1.2 1.2M69.2 113.7l1.3 1.2M69.2 111.2l1.3 1.2M69.2 116.2l1.3 1.2M69.2 118.8l1.3 1.2"/>
<path d="M69.2 108.6l1.3 1.2M69.2 106.1l1.3 1.2M69.2 101l1.3 1.2M70.5 118.8l-1.3 1.2M70.5 108.6l-1.3 1.2M70.5 111.2l-1.3 1.2M70.5 106.1l-1.3 1.2M70.5 101l-1.3 1.2M70.5 113.7l-1.3 1.2M70.5 116.2l-1.3 1.2M33.7 134l1.2 1.2M33.7 126.4l1.2 1.2"/>
<path d="M33.7 136.6l1.2 1.2M33.7 139.1l1.2 1.2M33.7 131.5l1.2 1.2M33.7 121.3l1.2 1.2M33.7 128.9l1.2 1.2M33.7 123.9l1.2 1.2M34.9 134l-1.2 1.2M34.9 126.4l-1.2 1.2M34.9 136.6l-1.2 1.2M34.9 139.1l-1.2 1.2M34.9 131.5l-1.2 1.2M34.9 121.3l-1.2 1.2"/>
<path d="M34.9 128.9l-1.2 1.2M34.9 123.9l-1.2 1.2M69.2 121.3l1.3 1.2M69.2 123.9l1.3 1.2M69.2 136.6l1.3 1.2M70.5 121.3l-1.3 1.2M70.5 123.9l-1.3 1.2M70.5 136.6l-1.3 1.2M150.5 139.1l1.2 1.2M151.7 139.1l-1.2 1.2M160.7 134l1.2 1.2M161.9 134l-1.2 1.2"/>
<path d="M33.7 154.3l1.2 1.2M33.7 144.2l1.2 1.2M33.7 146.7l1.2 1.2M33.7 141.6l1.2 1.2M33.7 149.3l1.2 1.2M33.7 151.8l1.2 1.2M33.7 156.9l1.2 1.2M33.7 159.4l1.2 1.2M34.9 154.3l-1.2 1.2M34.9 144.2l-1.2 1.2M34.9 146.7l-1.2 1.2M34.9 141.6l-1.2 1.2"/>
<path d="M34.9 149.3l-1.2 1.2M34.9 151.8l-1.2 1.2M34.9 156.9l-1.2 1.2M34.9 159.4l-1.2 1.2M69.2 154.3l1.3 1.2M69.2 144.2l1.3 1.2M69.2 146.7l1.3 1.2M69.2 151.8l1.3 1.2M69.2 141.6l1.3 1.2M70.5 154.3l-1.3 1.2M70.5 144.2l-1.3 1.2M70.5 146.7l-1.3 1.2"/>
<path d="M70.5 151.8l-1.3 1.2M70.5 141.6l-1.3 1.2M69.2 177.2l1.3 1.2M69.2 172.1l1.3 1.2M69.2 174.7l1.3 1.2M69.2 162l1.3 1.2M69.2 164.5l1.3 1.2M69.2 179.7l1.3 1.2M70.5 177.2l-1.3 1.2M70.5 172.1l-1.3 1.2M70.5 174.7l-1.3 1.2M70.5 162l-1.3 1.2"/>
<path d="M70.5 164.5l-1.3 1.2M70.5 179.7l-1.3 1.2"/>
</g>
<g fill="#009600" stroke="#009600" stroke-width=".18">
<circle cx="49.5" cy="92.7" r=".46"/>
<circle cx="47" cy="92.7" r=".46"/>
<circle cx="52.1" cy="92.7" r=".46"/>
<circle cx="19" cy="72.4" r=".46"/>
<circle cx="27.9" cy="72.4" r=".46"/>
<circle cx="19" cy="77.5" r=".46"/>
<circle cx="36.8" cy="77.5" r=".46"/>
<circle cx="27.9" cy="77.5" r=".46"/>
<circle cx="55.9" cy="77.5" r=".46"/>
<circle cx="47" cy="77.5" r=".46"/>
<circle cx="47" cy="72.4" r=".46"/>
<circle cx="55.9" cy="72.4" r=".46"/>
<circle cx="54.6" cy="92.7" r=".46"/>
<circle cx="95.2" cy="137.2" r=".46"/>
<circle cx="19" cy="172.7" r=".46"/>
<circle cx="52.1" cy="188" r=".46"/>
<circle cx="100.3" cy="144.8" r=".46"/>
<circle cx="100.3" cy="149.9" r=".46"/>
<circle cx="68.6" cy="24.1" r=".46"/>
<circle cx="101.6" cy="30.5" r=".46"/>
<circle cx="97.8" cy="72.4" r=".46"/>
<circle cx="88.9" cy="77.5" r=".46"/>
<circle cx="88.9" cy="72.4" r=".46"/>
<circle cx="53.3" cy="24.1" r=".46"/>
<circle cx="36.8" cy="72.4" r=".46"/>
<circle cx="245.1" cy="96.5" r=".46"/>
<circle cx="191.8" cy="68.6" r=".46"/>
<circle cx="245.1" cy="104.1" r=".46"/>
<circle cx="245.1" cy="111.8" r=".46"/>
<circle cx="191.8" cy="73.7" r=".46"/>
<circle cx="213.4" cy="29.2" r=".46"/>
<circle cx="271.8" cy="27.9" r=".46"/>
<circle cx="247.6" cy="27.9" r=".46"/>
<circle cx="262.9" cy="27.9" r=".46"/>
<circle cx="106.7" cy="141" r=".46"/>
<circle cx="106.7" cy="137.2" r=".46"/>
<circle cx="95.2" cy="141" r=".46"/>
</g>
<g font-size="3.5" fill="#0000c2">
<text x="32.9" y="45.2">Power</text>
<text x="46.1" y="45.2">Circuit</text>
<text x="27" y="61.2">Stm32</text>
<text x="41" y="61.2">MicroController</text>
<text x="234.2" y="65.8">Connectors</text>
<text x="257.3" y="65.8">and</text>
<text x="266.1" y="65.8">USB</text>
</g>
<g font-size="2.8" fill="#840000">
<text x="178" y="190.9">Title:</text>
<text x="187.7" y="190.9">Stm32F4_based_board</text>
</g>
<g font-size="2.1" fill="#840000">
<text x="178" y="184">Sheet:</text>
<text x="178" y="181.2">sarthak's</text>
<text x="190" y="181.2">laboratory</text>
<text x="178" y="186.7">File:</text>
<text x="184.1" y="186.7">Stm32F4_based_board.kicad_sch</text>
<text x="178" y="196.9">KiCad</text>
<text x="178" y="194.1">Size:</text>
<text x="184.7" y="194.1">A4</text>
<text x="185.7" y="196.9">E.D.A.</text>
<text x="193.3" y="196.9">8.0.5</text>
<text x="200" y="194.1">Date:</text>
<text x="207" y="194.1">2024-10-14</text>
<text x="263" y="194.3">Rev:</text>
<text x="263" y="196.9">Id:</text>
<text x="267.1" y="196.9">1/1</text>
<text x="269.4" y="194.3">0.1</text>
</g>
<g font-size="1.8" fill="#840000">
<text x="35" y="11.9">1</text>
<text x="85" y="11.9">2</text>
<text x="135" y="11.9">3</text>
<text x="185" y="11.9">4</text>
<text x="235" y="11.9">5</text>
<text x="285" y="11.9">6</text>
<text x="77.6" y="25.1">BUCK_IN</text>
<text x="89.4" y="25.1">BUCK_IN</text>
<text x="128.8" y="26.4">BUCK_IN</text>
<text x="155.1" y="26.4">BUCK_BST</text>
<text x="167.9" y="26.4">BUCK_BST</text>
<text x="185.6" y="26.4">BUCK_SW</text>
<text x="234.7" y="28.9">BUCK_SW</text>
<text x="10.3" y="35.9">A</text>
<text x="109.4" y="31.4">BUCK_EN</text>
<text x="128.2" y="30.2">BUCK_EN</text>
<text x="155.1" y="34">BUCK_FB</text>
<text x="155.1" y="30.2">BUCK_SW</text>
<text x="222.4" y="30.2">BUCK_FB</text>
<text x="248" y="35.9">B5819W</text>
<text x="285.3" y="35.9">A</text>
<text x="209.7" y="64.5">SWDIO</text>
<text x="209.7" y="67">SWCLK</text>
<text x="209.7" y="69.5">SWO</text>
<text x="209.7" y="74.6">NRST</text>
<text x="10.3" y="85.9">B</text>
<text x="285.3" y="85.9">B</text>
<text x="27.9" y="100">NRST</text>
<text x="143.3" y="100">I2C1_SCL</text>
<text x="183.7" y="100">USART3_TX</text>
<text x="26.5" y="105.1">BOOT0</text>
<text x="71.3" y="105.1">LED_STATUS</text>
<text x="92.6" y="103.8">BOOT0</text>
<text x="143.2" y="102.6">I2C1_SDA</text>
<text x="183.4" y="102.6">USART3_RX</text>
<text x="24.4" y="112.7">HSE_OUT</text>
<text x="26.1" y="110.2">HSE_IN</text>
<text x="117" y="124.1">HSE_IN</text>
<text x="71.3" y="128">USB_D-</text>
<text x="71.3" y="130.5">USB_D+</text>
<text x="117" y="128">HSE_OUT</text>
<text x="162.7" y="130.5">USB_CONN_D+</text>
<text x="191.4" y="130.5">USB_D-</text>
<text x="212.2" y="130.5">USB_D+</text>
<text x="10.3" y="135.9">C</text>
<text x="71.3" y="133">SWDIO</text>
<text x="71.3" y="135.6">SWCLK</text>
<text x="162.7" y="133">USB_CONN_D-</text>
<text x="185.2" y="133">USB_CONN_D-</text>
<text x="212.2" y="133">USB_CONN_D+</text>
<text x="285.3" y="135.9">C</text>
<text x="71.3" y="150.8">SWO</text>
<text x="71.3" y="158.4">I2C1_SCL</text>
<text x="71.3" y="161">I2C1_SDA</text>
<text x="92.9" y="162.2">LED_STATUS</text>
<text x="71.3" y="168.6">USART3_TX</text>
<text x="71.3" y="171.1">USART3_RX</text>
<text x="10.3" y="185.9">D</text>
<text x="103.8" y="185.1">I2C1_SDA</text>
<text x="103.9" y="180">I2C1_SCL</text>
<text x="285.3" y="185.9">D</text>
<text x="35" y="199.9">1</text>
<text x="85" y="199.9">2</text>
<text x="135" y="199.9">3</text>
<text x="185" y="199.9">4</text>
<text x="235" y="199.9">5</text>
<text x="285" y="199.9">6</text>
</g>
<g font-size="1.8" fill="#006464">
<text x="51.3" y="14.8">+5V</text>
<text x="210.7" y="16.1">+3V3</text>
<text x="20.2" y="19.9">+12V</text>
<text x="29.2" y="22.5">F1</text>
<text x="40.2" y="21.2">AO3401A</text>
<text x="43.1" y="18.6">Q1</text>
<text x="54.1" y="24">D2</text>
<text x="58.6" y="21.2">600</text>
<text x="63.4" y="21.2">@ 600MHz</text>
<text x="144.7" y="19.9">U2</text>
<text x="179.5" y="22.5">10n</text>
<text x="179.7" y="19.9">C14</text>
<text x="202.8" y="23.2">+3V3</text>
<text x="269.1" y="23.7">+3V3</text>
<text x="27.2" y="27.8">250mA</text>
<text x="50.8" y="26.5">B5819W</text>
<text x="61.9" y="29.3">FB1</text>
<text x="71.1" y="26.3">C13</text>
<text x="71.1" y="28.8">10u</text>
<text x="104.1" y="26.3">R4</text>
<text x="104.1" y="28.8">100k</text>
<text x="141.5" y="26.3">IN</text>
<text x="147" y="26.3">BST</text>
<text x="205.7" y="29.1">D3</text>
<text x="215.9" y="25">R6</text>
<text x="215.9" y="27.5">47k</text>
<text x="253.4" y="26.3">10u</text>
<text x="104.1" y="33.9">R5</text>
<text x="141.5" y="30.1">EN</text>
<text x="147.8" y="30.1">SW</text>
<text x="148.1" y="33.9">FB</text>
<text x="204.5" y="35.2">R11</text>
<text x="205.7" y="31.7">RED</text>
<text x="215.9" y="32.6">R7</text>
<text x="215.9" y="35.2">15k</text>
<text x="249.5" y="33.9">D4</text>
<text x="254.8" y="30.6">L2</text>
<text x="265.4" y="30.1">C15</text>
<text x="265.4" y="32.6">10u</text>
<text x="274.3" y="30.1">C16</text>
<text x="274.3" y="32.6">10u</text>
<text x="104.1" y="36.4">68k</text>
<text x="146.9" y="38.9" transform="rotate(-90 146.9 38.9)">GND</text>
<text x="204.5" y="37.7">1K</text>
<text x="215.9" y="39">R8</text>
<text x="215.9" y="41.5">270</text>
<text x="189.1" y="56.7">+3V3</text>
<text x="200.7" y="58">J2</text>
<text x="16.4" y="64.4">+3V3</text>
<text x="144.7" y="60.6">+12V</text>
<text x="79.9" y="68.2">+3V3</text>
<text x="83.9" y="71.2">L1</text>
<text x="94.3" y="66.9">+3.3VA</text>
<text x="154.9" y="66.9">J1</text>
<text x="154.9" y="69.4">Screw_Terminal_01x02</text>
<text x="21.6" y="74.5">C3</text>
<text x="21.6" y="77.1">4u7</text>
<text x="30.5" y="74.5">C4</text>
<text x="30.5" y="77.1">100n</text>
<text x="39.4" y="74.5">C5</text>
<text x="39.4" y="77.1">100n</text>
<text x="49.5" y="74.5">C6</text>
<text x="49.5" y="77.1">100n</text>
<text x="58.4" y="74.5">C7</text>
<text x="58.4" y="77.1">100n</text>
<text x="67.3" y="74.5">C8</text>
<text x="67.3" y="77.1">100n</text>
<text x="83.5" y="74.8">39n</text>
<text x="91.4" y="74.5">C9</text>
<text x="91.4" y="77.1">1u</text>
<text x="100.3" y="74.5">C10</text>
<text x="100.3" y="77.1">10n</text>
<text x="199.6" y="77.6">SWD</text>
<text x="44.3" y="87.2">+3V3</text>
<text x="56.2" y="87.2">+3.3VA</text>
<text x="149.8" y="89.8">+3V3</text>
<text x="191.7" y="89.8">+3V3</text>
<text x="254" y="87.2">H1</text>
<text x="254" y="89.8">MountingHole_Pad</text>
<text x="108.5" y="94.8">SW1</text>
<text x="37.3" y="99.9">NRST</text>
<text x="47.9" y="101.6" transform="rotate(-90 47.9 101.6)">VBAT</text>
<text x="50.4" y="100.9" transform="rotate(-90 50.4 100.9)">VDD</text>
<text x="52.9" y="100.9" transform="rotate(-90 52.9 100.9)">VDD</text>
<text x="55.5" y="100.9" transform="rotate(-90 55.5 100.9)">VDD</text>
<text x="58" y="100.9" transform="rotate(-90 58 100.9)">VDD</text>
<text x="60.6" y="101.9" transform="rotate(-90 60.6 101.9)">VDDA</text>
<text x="63" y="99.9">PA0</text>
<text x="101.3" y="102">R1</text>
<text x="106.2" y="97.4">SW_SPDT</text>
<text x="115.5" y="96.1">+3V3</text>
<text x="162.6" y="99.9">J3</text>
<text x="201.9" y="99.9">J4</text>
<text x="254" y="96.1">H2</text>
<text x="254" y="98.7">MountingHole_Pad</text>
<text x="37.3" y="105">BOOT0</text>
<text x="63" y="102.5">PA1</text>
<text x="63" y="105">PA2</text>
<text x="63" y="107.5">PA3</text>
<text x="101.3" y="105.5">10k</text>
<text x="162.6" y="102.5">I2C1</text>
<text x="201.9" y="102.5">USART3</text>
<text x="254" y="103.7">H3</text>
<text x="254" y="106.3">MountingHole_Pad</text>
<text x="37.3" y="110.1">PH0</text>
<text x="37.3" y="112.6">PH1</text>
<text x="63" y="110.1">PA4</text>
<text x="63" y="112.6">PA5</text>
<text x="254" y="111.4">H4</text>
<text x="254" y="113.9">MountingHole_Pad</text>
<text x="37.3" y="117.7">PD2</text>
<text x="63" y="115.2">PA6</text>
<text x="63" y="117.7">PA7</text>
<text x="161.8" y="117.7">+5V</text>
<text x="37.3" y="122.8">PC0</text>
<text x="37.3" y="125.3">PC1</text>
<text x="61.8" y="125.3">PA10</text>
<text x="63" y="120.2">PA8</text>
<text x="63" y="122.8">PA9</text>
<text x="152.5" y="121">J5</text>
<text x="152.6" y="125.3">VBUS</text>
<text x="203.7" y="120.2">+5V</text>
<text x="207" y="125.8">U3</text>
<text x="37.3" y="127.9">PC2</text>
<text x="37.3" y="130.4">PC3</text>
<text x="61.8" y="127.9">PA11</text>
<text x="61.8" y="130.4">PA12</text>
<text x="154.7" y="130.4">D+</text>
<text x="37.3" y="132.9">PC4</text>
<text x="37.3" y="135.5">PC5</text>
<text x="61.8" y="132.9">PA13</text>
<text x="61.8" y="135.5">PA14</text>
<text x="109.2" y="132.9">R2</text>
<text x="109.2" y="135.5">47R</text>
<text x="152" y="136.1" transform="rotate(-90 152 136.1)">Shield</text>
<text x="154.5" y="136.1" transform="rotate(-90 154.5 136.1)">GND</text>
<text x="154.7" y="132.9">D-</text>
<text x="155.7" y="135.5">ID</text>
<text x="37.3" y="138">PC6</text>
<text x="37.3" y="140.6">PC7</text>
<text x="37.3" y="143.1">PC8</text>
<text x="44.5" y="141.3">STM32F405RGT6</text>
<text x="61.8" y="138">PA15</text>
<text x="62.8" y="143.1">PB0</text>
<text x="88.9" y="143.1">C11</text>
<text x="109.2" y="143.1">C12</text>
<text x="200.7" y="141.6">USBLC6-2SC6</text>
<text x="37.3" y="145.6">PC9</text>
<text x="37.3" y="148.2">PC10</text>
<text x="62.8" y="145.6">PB1</text>
<text x="62.8" y="148.2">PB2</text>
<text x="88.9" y="145.6">12p</text>
<text x="109.2" y="145.6">12p</text>
<text x="148" y="147.2">USB_B_Micro</text>
<text x="37.3" y="155.8">PC13</text>
<text x="37.3" y="150.7">PC11</text>
<text x="37.3" y="153.3">PC12</text>
<text x="62.8" y="150.7">PB3</text>
<text x="62.8" y="153.3">PB4</text>
<text x="62.8" y="155.8">PB5</text>
<text x="103.5" y="155.3">16MHz</text>
<text x="105.4" y="152.8">Y1</text>
<text x="37.3" y="158.3">PC14</text>
<text x="37.3" y="160.9">PC15</text>
<text x="62.8" y="158.3">PB6</text>
<text x="62.8" y="160.9">PB7</text>
<text x="37.3" y="166">VCAP_1</text>
<text x="62.8" y="163.4">PB8</text>
<text x="62.8" y="166">PB9</text>
<text x="112.9" y="162.2">+3V3</text>
<text x="123.1" y="162.2">+3V3</text>
<text x="21.6" y="169.8">C2</text>
<text x="21.6" y="172.3">2u2</text>
<text x="30.5" y="169.8">C1</text>
<text x="30.5" y="172.3">2u2</text>
<text x="37.3" y="168.5">VCAP_2</text>
<text x="61.6" y="168.5">PB10</text>
<text x="61.6" y="171">PB11</text>
<text x="61.6" y="173.6">PB12</text>
<text x="94" y="173.6">R3</text>
<text x="94" y="168.4">D1</text>
<text x="94" y="171">BLUE</text>
<text x="118.1" y="171">R9</text>
<text x="118.1" y="173.6">2k2</text>
<text x="128.3" y="173.6">2k2</text>
<text x="128.3" y="171">R10</text>
<text x="61.6" y="176.1">PB13</text>
<text x="61.6" y="178.7">PB14</text>
<text x="94" y="176.1">1k5</text>
<text x="52.9" y="184.9" transform="rotate(-90 52.9 184.9)">VSS</text>
<text x="55.5" y="184.9" transform="rotate(-90 55.5 184.9)">VSSA</text>
<text x="61.6" y="181.2">PB15</text>
<text x="64.3" y="187.8">U1</text>
</g>
<g font-size="1.8" fill="#a90000">
<text x="39.9" y="23.9">3</text>
<text x="47.6" y="23.9">2</text>
<text x="139" y="29">4</text>
<text x="139" y="25.1">5</text>
<text x="151.7" y="25.1">1</text>
<text x="151.7" y="29">6</text>
<text x="44.2" y="31.2" transform="rotate(-90 44.2 31.2)">1</text>
<text x="151.7" y="32.8">3</text>
<text x="148.5" y="65.8">1</text>
<text x="196.8" y="63.2">1</text>
<text x="196.8" y="65.8">3</text>
<text x="205.7" y="63.2">2</text>
<text x="205.7" y="65.8">4</text>
<text x="148.5" y="68.3">2</text>
<text x="196.8" y="68.3">5</text>
<text x="196.8" y="70.9">7</text>
<text x="205.7" y="68.3">6</text>
<text x="205.7" y="70.9">8</text>
<text x="196.8" y="73.4">9</text>
<text x="205.1" y="73.4">10</text>
<text x="46.7" y="96" transform="rotate(-90 46.7 96)">1</text>
<text x="34.9" y="98.8">7</text>
<text x="49.3" y="96.6" transform="rotate(-90 49.3 96.6)">19</text>
<text x="51.8" y="96.6" transform="rotate(-90 51.8 96.6)">32</text>
<text x="54.4" y="96.6" transform="rotate(-90 54.4 96.6)">48</text>
<text x="56.9" y="96.6" transform="rotate(-90 56.9 96.6)">64</text>
<text x="59.4" y="96.6" transform="rotate(-90 59.4 96.6)">13</text>
<text x="67.3" y="98.8">14</text>
<text x="67.3" y="101.3">15</text>
<text x="113.6" y="100.1">1</text>
<text x="157.4" y="101.3">2</text>
<text x="157.4" y="98.8">3</text>
<text x="157.4" y="96.3">4</text>
<text x="196.8" y="101.3">2</text>
<text x="196.8" y="98.8">3</text>
<text x="196.8" y="96.3">4</text>
<text x="34.2" y="103.9">60</text>
<text x="67.3" y="103.9">16</text>
<text x="67.3" y="106.4">17</text>
<text x="106" y="102.6">2</text>
<text x="113.6" y="105.2">3</text>
<text x="157.4" y="103.9">1</text>
<text x="196.8" y="103.9">1</text>
<text x="34.9" y="109">5</text>
<text x="34.9" y="111.5">6</text>
<text x="67.3" y="109">20</text>
<text x="67.3" y="111.5">21</text>
<text x="34.2" y="116.6">54</text>
<text x="67.3" y="114">22</text>
<text x="67.3" y="116.6">23</text>
<text x="67.3" y="119.1">41</text>
<text x="34.9" y="121.7">8</text>
<text x="34.9" y="124.2">9</text>
<text x="67.3" y="121.7">42</text>
<text x="67.3" y="124.2">43</text>
<text x="159.3" y="124.2">1</text>
<text x="34.2" y="126.7">10</text>
<text x="34.2" y="129.3">11</text>
<text x="34.2" y="131.8">24</text>
<text x="67.3" y="126.7">44</text>
<text x="67.3" y="129.3">45</text>
<text x="67.3" y="131.8">46</text>
<text x="159.3" y="131.8">2</text>
<text x="159.3" y="129.3">3</text>
<text x="201.2" y="129.3">1</text>
<text x="201.2" y="131.8">3</text>
<text x="205.5" y="126.4" transform="rotate(-90 205.5 126.4)">5</text>
<text x="208.8" y="131.8">4</text>
<text x="208.8" y="129.3">6</text>
<text x="34.2" y="134.4">25</text>
<text x="34.2" y="136.9">37</text>
<text x="67.3" y="134.4">49</text>
<text x="67.3" y="136.9">50</text>
<text x="159.3" y="134.4">4</text>
<text x="205.5" y="136.6" transform="rotate(-90 205.5 136.6)">2</text>
<text x="34.2" y="139.4">38</text>
<text x="34.2" y="142">39</text>
<text x="67.3" y="142">26</text>
<text x="150.9" y="139.1" transform="rotate(-90 150.9 139.1)">6</text>
<text x="153.4" y="139.1" transform="rotate(-90 153.4 139.1)">5</text>
<text x="34.2" y="144.5">40</text>
<text x="34.2" y="147.1">51</text>
<text x="34.2" y="149.6">52</text>
<text x="67.3" y="144.5">27</text>
<text x="67.3" y="147.1">28</text>
<text x="67.3" y="149.6">55</text>
<text x="34.2" y="152.1">53</text>
<text x="34.9" y="154.7">2</text>
<text x="67.3" y="152.1">56</text>
<text x="67.3" y="154.7">57</text>
<text x="34.9" y="157.2">3</text>
<text x="34.9" y="159.8">4</text>
<text x="67.3" y="157.2">58</text>
<text x="67.3" y="159.8">59</text>
<text x="34.2" y="164.8">31</text>
<text x="34.2" y="167.4">47</text>
<text x="67.3" y="167.4">29</text>
<text x="67.3" y="162.3">61</text>
<text x="67.3" y="164.8">62</text>
<text x="67.3" y="169.9">30</text>
<text x="67.3" y="172.5">33</text>
<text x="67.3" y="175">34</text>
<text x="67.3" y="177.5">35</text>
<text x="67.3" y="180.1">36</text>
<text x="51.8" y="188" transform="rotate(-90 51.8 188)">18</text>
<text x="54.4" y="188" transform="rotate(-90 54.4 188)">12</text>
</g>
<text font-size="1.8" fill="#0000c2" x="108.1" y="148.4">Cload=2*(Cl-Cstray)</text>
<g font-size="1.1" fill="#a90000">
<text x="97.9" y="136.9">1</text>
<text x="100.1" y="135.5" transform="rotate(-90 100.1 135.5)">4</text>
<text x="101.7" y="136.9">3</text>
<text x="100.1" y="139.9" transform="rotate(-90 100.1 139.9)">2</text>
</g>
</svg>
